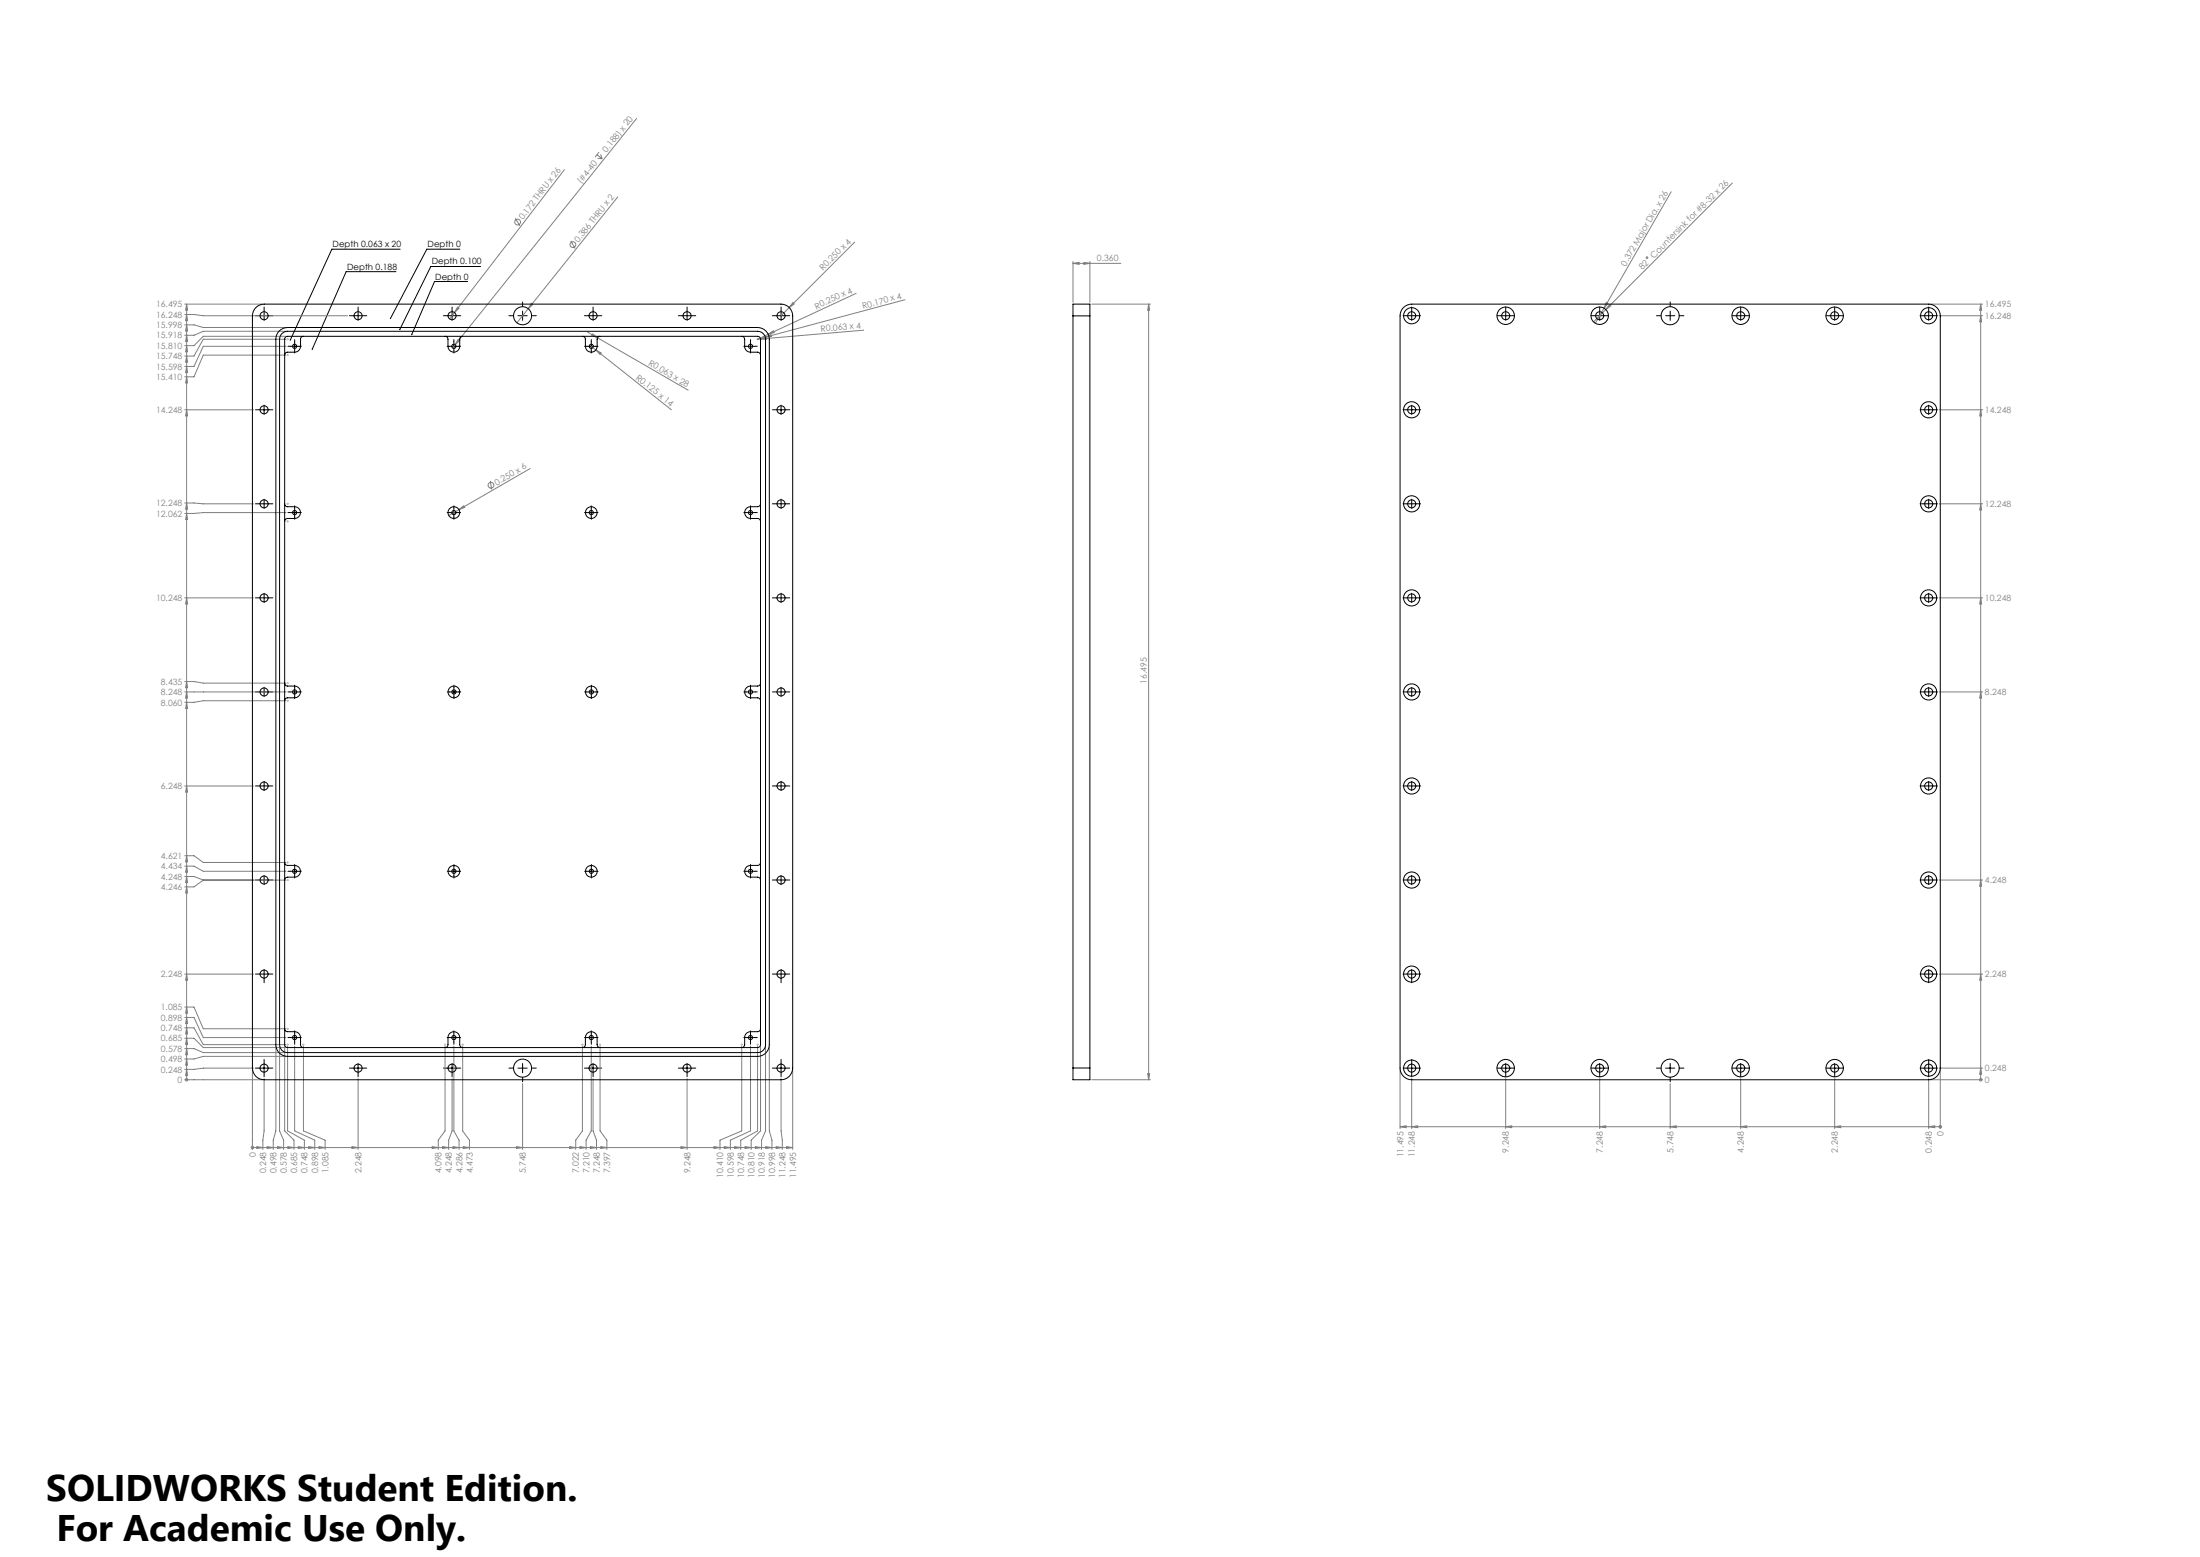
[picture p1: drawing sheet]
<svg xmlns="http://www.w3.org/2000/svg" width="1189mm" height="841mm" viewBox="0 0 1189 841" stroke-linecap="round" stroke-linejoin="round" font-family="sans-serif">
<g fill="none" stroke="#808080" stroke-width=".54">
<path d="M344 64l-98 122M305 92l-59 77M323 84l2 2M323 85l2 1M324 82l-2 3M325 83v3M936 99l-68 68M279 118l2 4M334 106l-55 68M903 104l-36 62M308 130l3 4M462 131l-40 40"/>
<path d="M463 158l-48 23M580 142h3v1zM580 141v22M580 142h26M586 142h3l-3 1zM589 141v22M100 175h5l5 2h44M100 170l10 1h78M100 164h42M101 175v4h-1zM101 170v3h-1zM101 164v4h-1z"/>
<path d="M101 164v419M154 179h-44l-5 2h-5M246 169l-3 3M247 166l1 1-2 2zM287 164h1l-2 3zM317 179l55 32M429 163v1l-2 2zM467 178l-56 5M489 162l-75 20M590 164h32M621 164v4h-1zM621 164v419"/>
<path d="M867 166l-5 9M868 167l-7 7M868 163l1 1-2 2zM870 165h1l-3 2zM1043 164h28M1048 171h23M1070 164v419M1070 171l1 3h-1zM1070 164l1 4h-1zM101 198v3h-1zM101 187v3h-1zM101 181v3h-1z"/>
<path d="M101 192v4h-1zM154 182h-44l-5 5h-5M154 183h-44l-5 9h-5M154 192h-44l-5 12h-5M155 187h-45l-5 11h-5M246 186l-1 2M248 183v1l-2 2zM320 187l2 2M320 180l3 2-3-1zM322 189l3 2h-1zM322 189l41 32M411 183l3-1v1z"/>
<path d="M411 183h-2M414 182l3-1v1zM414 182l-5 1M415 181l3-2v1zM415 181l-6 2M101 204v3h-1zM100 221h37M101 221v4h-1zM1048 221h23M1070 221l1 4h-1zM265 260l1 4M287 253l-44 25"/>
<path d="M100 272h37M101 277v4h-1zM101 272v3h-1zM155 277h-55M248 275l3-2v1zM1048 272h23M1070 272l1 3h-1zM100 323h37M101 323v3h-1zM1048 323h23M1070 323l1 3h-1zM100 374h55"/>
<path d="M100 368h5l5 1h44M101 374v3h-1zM101 379v4h-1zM101 368v3h-1zM154 379h-44h-5h-5M1048 374h23M1070 374l1 3h-1zM100 425h37M101 425v3h-1zM100 473h5l5 2M100 468h5l5 3h45M100 462h5l5 4h44"/>
<path d="M101 473v4h-1zM101 468v3h-1zM101 479v3h-1zM101 462v4h-1zM110 475h44M110 475l-5 4h-5M1048 475h23M1070 475l1 4h-1zM100 526h37M101 526v3h-1zM1048 526h23M1070 526l1 3h-1z"/>
<path d="M100 550h5l5 10h45M100 555h5l5 9h44M100 544h5l5 12h44M101 550v3h-1zM101 555v3h-1zM101 544v3h-1zM100 566h5l5 3h44M100 561h5l5 5h44M101 578v3h-1zM101 572v3h-1zM101 566v4h-1zM101 561v3h-1z"/>
<path d="M136 578v43M137 577h-27l-10 1M149 565v46l-1 5v5M151 565v46l2 5v5M154 565v46l5 5v5M154 571h-44l-5 1h-5M155 565v46l10 5v5M159 565v46l11 5v5M164 565v46l12 5v5M241 565v46l-4 5v5M245 565v46l3 5v5M250 565v46l4 5v5"/>
<path d="M315 565v46l-4 5v5M320 565v46l-3 5v5M324 565v46l4 5v5M401 565v46l-12 5v5M406 565v46l-11 5v5M409 565v46l-9 5v5M411 565v46l-5 5v5M414 565v46l-2 5v5M416 565v46l1 5v5M428 578v43M620 580h1v3zM757 578v32"/>
<path d="M1048 577h23M1049 578v32M1070 577l1 3h-1zM100 583h42M101 583h.1M143 583v28l-1 10M194 583v38M244 583v28l-2 5v5M282 585v36M321 583v28l1 5v5M371 583v38M422 583v28l1 10"/>
<path d="M590 583h32M763 583v27M814 583v27M865 583v27M903 585v25M941 583v27M992 583v27M1042 583v27M1043 583h28M1070 583h.1M136 620h.1M136 620h292"/>
<path d="M139 619l3 1h-3zM144 619l4 1h-4zM150 619l3 1h-3zM156 619l3 1h-3zM161 619l4 1h-4zM167 619l3 1h-3zM172 619l4 1h-4zM190 619l4 1h-4zM234 619l3 1h-3zM239 619l3 1h-3zM245 619l3 1h-3zM250 619l4 1h-4z"/>
<path d="M279 619l3 1h-3zM308 619l3 1h-3zM313 619l4 1h-4zM319 619l3 1h-3zM325 619l3 1h-3zM368 619l3 1h-3zM386 619l3 1h-3zM391 619l4 1h-4zM397 619l3 1h-3zM403 619l3 1h-3zM408 619l4 1h-4zM414 619l3 1h-3z"/>
<path d="M419 619l4 1h-4zM425 619l3 1h-3zM757 609h292M757 609l3-1v1zM763 609l3-1v1zM814 609l3-1v1zM865 609l3-1v1zM903 609l3-1v1zM941 609l3-1v1zM992 609l3-1v1zM1042 609l4-1v1zM1049 609h.1"/>
<circle cx="280" cy="120" r="1.6"/>
<circle cx="310" cy="132" r="1.6"/>
<circle cx="890" cy="139" r=".5"/>
<circle cx="265" cy="262" r="1.5"/>
<circle cx="101" cy="583" r=".7"/>
<circle cx="1070" cy="583" r=".7"/>
<circle cx="136" cy="620" r=".7"/>
<circle cx="1049" cy="609" r=".7"/>
</g>
<g fill="none" stroke="#c0c0c0" stroke-width=".54">
<path d="M155 183h1M155 192h1M155 183l1 1M155 191l1 1M155 183v1M155 191v1M156 183l-1 1M156 191l-1 1M409 183h1M409 183l1 1M409 183v1M410 183l-1 1"/>
<path d="M155 272h1M155 272v1M156 272h-1M155 282h1M155 281l1 1M155 281v1M156 281l-1 1M155 379h1M155 369h1M155 378l1 1M155 368v1M155 378v1"/>
<path d="M156 378l-1 1M156 369h-1M155 466h1M155 475h1M155 475l1 1M155 465v1M155 475v1M156 466h-1M156 475l-1 1M155 556h1M155 555l1 1M155 555v1"/>
<path d="M156 555l-1 1M155 564h1M155 564l1 1M155 564v1M156 564l-1 1M163 564h2M164 564v1M240 564h1M240 564l1 1M241 564v1M241 564l-1 1M250 564h1"/>
<path d="M250 564v1M314 564h1M314 564l1 1M315 564v1M315 564l-1 1M324 564h1M324 564l1 1M324 564v1M325 564l-1 1M400 564h1M401 564v1M409 564h1"/>
<path d="M409 564l1 1M409 564v1M410 564l-1 1"/>
</g>
<g fill="none" stroke="#000" stroke-width=".54" stroke-dasharray="15.2 1.3 1.3 1.3">
<path d="M140 171h-2M143 171v-3M143 171h-3M143 171v2M143 171h2M143 168v-2M145 171h2M191 171h-2M194 171v-3M194 171h-3M194 171v2M194 171h2"/>
<path d="M194 168v-2M196 171h2M242 171h-2M244 171v-3M244 171h-2M244 171v2M244 171h3M244 168v-2M247 171h2M277 171h-2M282 171v-3M282 171h-2"/>
<path d="M282 171v2M282 171h3M282 166v-3M287 171h3M318 171h-2M321 171v-3M321 171h-3M321 171v2M321 171h2M321 168v-2M323 171h2M369 171h-2"/>
<path d="M371 171v-3M371 171h-2M371 171v2M371 171h3M371 168v-2M374 171h2M420 171h-3M422 171v-3M422 171h-2M422 171v2M422 171h3M422 168v-2"/>
<path d="M425 171h2M760 171h-2M763 171v-3M763 171h-3M763 171v2M763 171h2M763 168v-2M765 171h3M811 171h-2M814 171v-3M814 171h-3M814 171v2"/>
<path d="M814 171h2M814 168v-2M816 171h2M862 171h-2M865 171v-3M865 171h-3M865 171v2M865 171h2M865 168v-2M867 171h2M898 171h-3M903 171v-3"/>
<path d="M903 171h-3M903 171v2M903 171h2M903 166v-3M908 171h2M938 171h-2M941 171v-3M941 171h-3M941 171v2M941 171h2M941 168v-2M943 171h2"/>
<path d="M989 171h-2M992 171v-3M992 171h-3M992 171v2M992 171h2M992 168v-2M994 171h2M1040 171h-2M1042 171v-3M1042 171h-2M1042 171v2M1042 171h3"/>
<path d="M1042 168v-2M1045 171h2M157 187h-1M159 185v-2M159 190v1M162 187h1M243 187h-1M245 185v-2M245 190v1M248 187h1M317 187h-1M320 185v-2"/>
<path d="M320 190v1M322 187h1M403 187h-1M406 185v-2M406 190v1M408 187h1M140 221h-2M145 221h2M420 221h-3M425 221h2M760 221h-2M765 221h3"/>
<path d="M1040 221h-2M1045 221h2M140 272h-2M143 272v-2M143 272h-3M143 272v3M143 272h2M145 272h2M157 277h-1M159 274v-1M159 279v1M162 277h1"/>
<path d="M243 277h-1M245 274v-1M245 279v1M248 277h1M317 277h-1M320 274v-1M320 279v1M322 277h1M403 277h-1M406 274v-1M406 279v1M408 277h1"/>
<path d="M420 272h-3M422 272v-2M422 272h-2M422 272v3M422 272h3M425 272h2M760 272h-2M763 272v-2M763 272h-3M763 272v3M763 272h2M765 272h3"/>
<path d="M1040 272h-2M1042 272v-2M1042 272h-2M1042 272v3M1042 272h3M1045 272h2M140 323h-2M143 323v-3M143 323h-3M143 323v2M143 323h2M145 323h2"/>
<path d="M420 323h-3M422 323v-3M422 323h-2M422 323v2M422 323h3M425 323h2M760 323h-2M763 323v-3M763 323h-3M763 323v2M763 323h2M765 323h3"/>
<path d="M1040 323h-2M1042 323v-3M1042 323h-2M1042 323v2M1042 323h3M1045 323h2M140 374h-2M143 374v-3M143 374h-3M143 374v2M143 374h2M145 374h2"/>
<path d="M157 374h-1M159 371v-1M159 376v1M162 374h1M243 374h-1M245 371v-1M245 376v1M248 374h1M317 374h-1M320 371v-1M320 376v1M322 374h1"/>
<path d="M403 374h-1M406 371v-1M406 376v1M408 374h1M420 374h-3M422 374v-3M422 374h-2M422 374v2M422 374h3M425 374h2M760 374h-2M763 374v-3"/>
<path d="M763 374h-3M763 374v2M763 374h2M765 374h3M1040 374h-2M1042 374v-3M1042 374h-2M1042 374v2M1042 374h3M1045 374h2M140 425h-2M143 425v-3"/>
<path d="M143 425h-3M143 425v2M143 425h2M145 425h2M420 425h-3M422 425v-3M422 425h-2M422 425v2M422 425h3M425 425h2M760 425h-2M763 425v-3"/>
<path d="M763 425h-3M763 425v2M763 425h2M765 425h3M1040 425h-2M1042 425v-3M1042 425h-2M1042 425v2M1042 425h3M1045 425h2M140 475h-2M143 475v-2"/>
<path d="M143 475h-3M143 475v3M143 475h2M145 475h2M157 471h-1M159 468v-1M159 473v1M162 471h1M243 471h-1M245 468v-1M245 473v1M248 471h1"/>
<path d="M317 471h-1M320 468v-1M320 473v1M322 471h1M403 471h-1M406 468v-1M406 473v1M408 471h1M420 475h-3M422 475v-2M422 475h-2M422 475v3"/>
<path d="M422 475h3M425 475h2M760 475h-2M763 475v-2M763 475h-3M763 475v3M763 475h2M765 475h3M1040 475h-2M1042 475v-2M1042 475h-2M1042 475v3"/>
<path d="M1042 475h3M1045 475h2M140 526h-2M143 526v-2M143 526h-3M143 526v3M143 526h2M143 529v2M145 526h2M420 526h-3M422 526v-2M422 526h-2"/>
<path d="M422 526v3M422 526h3M422 529v2M425 526h2M760 526h-2M763 526v-2M763 526h-3M763 526v3M763 526h2M763 529v2M765 526h3M1040 526h-2"/>
<path d="M1042 526v-2M1042 526h-2M1042 526v3M1042 526h3M1042 529v2M1045 526h2M159 558v-1M245 558v-1M320 558v-1M406 558v-1M140 577h-2M143 574v-2"/>
<path d="M143 579v3M145 577h2M157 560h-1M159 563v1M162 560h1M191 577h-2M194 579v3M196 577h2M242 577h-2M243 560h-1M244 579v3M245 563v1"/>
<path d="M247 577h2M248 560h1M277 577h-2M287 577h3M317 560h-1M318 577h-2M320 563v1M321 579v3M322 560h1M323 577h2M369 577h-2M371 579v3"/>
<path d="M374 577h2M403 560h-1M406 563v1M408 560h1M420 577h-3M422 574v-2M422 579v3M425 577h2M760 577h-2M763 574v-2M763 579v3M765 577h3"/>
<path d="M811 577h-2M814 579v3M816 577h2M862 577h-2M865 579v3M867 577h2M898 577h-3M908 577h2M938 577h-2M941 579v3M943 577h2M989 577h-2"/>
<path d="M992 579v3M994 577h2M1040 577h-2M1042 574v-2M1042 579v3M1045 577h2M282 582v2M903 582v2"/>
</g>
<g fill="none" stroke="#000" stroke-width=".54">
<path d="M216 135h-37l-22 49M249 135h-18l-20 37M214 147h-27l-18 42M253 152h-18l-12 29M260 144h-27l-17 34M157 187h5M159 185v5M243 187h5M245 185v5M317 187h5M320 185v5M403 187h5"/>
<path d="M406 185v5M143 219v5M422 219v5M763 219v5M1042 219v5M140 221h5M420 221h5M760 221h5M1040 221h5M157 277h5M159 274v5M243 277h5"/>
<path d="M245 274v5M317 277h5M320 274v5M403 277h5M406 274v5M157 374h5M159 371v5M243 374h5M245 371v5M317 374h5M320 371v5M403 374h5"/>
<path d="M406 371v5M157 471h5M159 468v5M243 471h5M245 468v5M317 471h5M320 468v5M403 471h5M406 468v5M159 558v5M245 558v5M320 558v5"/>
<path d="M406 558v5M140 577h5M143 574v5M157 560h5M191 577h5M194 574v5M242 577h5M243 560h5M244 574v5M280 577h5M282 574v5M317 560h5"/>
<path d="M318 577h5M321 574v5M369 577h5M371 574v5M403 560h5M420 577h5M422 574v5M760 577h5M763 574v5M811 577h5M814 574v5M862 577h5"/>
<path d="M865 574v5M900 577h5M903 574v5M938 577h5M941 574v5M989 577h5M992 574v5M1040 577h5M1042 574v5"/>
</g>
<path d="M222 180l1 1zM157 183v1zM169 188v1z" fill="#000"/>
<g fill="#808080">
<path d="M411 183l3-1v1z"/>
<path d="M414 182l3-1v1z"/>
<path d="M415 181l3-2v1z"/>
<path d="M248 275l3-2v1z"/>
<path d="M429 163v1l-2 2z"/>
<path d="M870 165h1l-3 2z"/>
<path d="M248 183v1l-2 2z"/>
<path d="M287 164h1l-2 3z"/>
<path d="M247 166l1 1-2 2z"/>
<path d="M868 163l1 1-2 2z"/>
<path d="M322 189l3 2h-1z"/>
<path d="M320 180l3 2-3-1z"/>
<path d="M101 578v3h-1zM101 572v3h-1zM101 566v4h-1zM101 561v3h-1zM101 550v3h-1zM101 526v3h-1zM101 473v4h-1zM101 468v3h-1zM101 425v3h-1zM101 374v3h-1zM101 323v3h-1zM101 277v4h-1zM101 272v3h-1zM101 221v4h-1zM101 198v3h-1zM101 187v3h-1zM101 181v3h-1zM101 175v4h-1zM101 170v3h-1zM101 164v4h-1zM101 555v3h-1zM101 192v4h-1zM101 544v3h-1zM101 479v3h-1zM101 462v4h-1zM101 379v4h-1zM101 368v3h-1zM101 204v3h-1zM1070 577l1 3h-1zM1070 526l1 3h-1zM1070 475l1 4h-1zM1070 374l1 3h-1zM1070 323l1 3h-1zM1070 272l1 3h-1zM1070 221l1 4h-1zM1070 171l1 3h-1zM1070 164l1 4h-1z"/>
<path d="M139 619l3 1h-3zM190 619l4 1h-4zM144 619l4 1h-4zM150 619l3 1h-3zM156 619l3 1h-3zM167 619l3 1h-3zM239 619l3 1h-3zM245 619l3 1h-3zM279 619l3 1h-3zM319 619l3 1h-3zM313 619l4 1h-4zM368 619l3 1h-3zM391 619l4 1h-4zM403 619l3 1h-3zM408 619l4 1h-4zM414 619l3 1h-3zM419 619l4 1h-4zM425 619l3 1h-3zM161 619l4 1h-4zM397 619l3 1h-3zM172 619l4 1h-4zM234 619l3 1h-3zM250 619l4 1h-4zM308 619l3 1h-3zM325 619l3 1h-3zM386 619l3 1h-3zM1042 609l4-1v1zM992 609l3-1v1zM941 609l3-1v1zM903 609l3-1v1zM865 609l3-1v1zM814 609l3-1v1zM763 609l3-1v1zM757 609l3-1v1z"/>
<path d="M580 142h3v1zM586 142h3l-3 1z"/>
<path d="M620 580h1v3zM621 164v4h-1z"/>
</g>
<g fill="none" stroke="#000" stroke-width=".54">
<path d="M138 166l2-1 3-1h279a6 6 0 0 1 6 7v406a6 6 0 0 1-6 6h-279a6 6 0 0 1-7-6v-406l1-3zM151 179l2-2h2h254a6 6 0 0 1 7 6v381a6 6 0 0 1-7 7h-254a6 6 0 0 1-6-7v-381l1-2zM580 171v-7h9v7M580 171h9M580 171v406M589 171v406M759 166l2-1 2-1h279a6 6 0 0 1 7 7v406a6 6 0 0 1-7 6h-279a6 6 0 0 1-6-6v-406v-3zM152 180l3-1h254a4 4 0 0 1 5 4v381a4 4 0 0 1-5 5h-254a4 4 0 0 1-4-5v-381zM154 182h1h254h2v382l-1 2h-255l-1-1v-382zM164 182l-2 1v4a3 3 0 0 1-3 3h-4l-1 2M241 182l1 1v4a3 3 0 0 0 3 3 3 3 0 0 0 3-3l1-4 1-1M315 182l1 1v4a3 3 0 0 0 4 3 3 3 0 0 0 3-3v-4l1-1"/>
<path d="M401 182l1 1v4a3 3 0 0 0 4 3h4l1 2M154 272l1 2h4a3 3 0 0 1 3 3 3 3 0 0 1-3 3h-4l-1 2M411 272l-1 2h-4a3 3 0 0 0-4 3 3 3 0 0 0 4 3h4l1 2M154 369l1 1 4 1a3 3 0 0 1 3 3 3 3 0 0 1-3 3h-4l-1 2M411 369l-1 1-4 1a3 3 0 0 0-4 3 3 3 0 0 0 4 3h4l1 2M154 466l1 1h4a3 3 0 0 1 3 4 3 3 0 0 1-3 3h-4l-1 1M411 466l-1 1h-4a3 3 0 0 0-4 4 3 3 0 0 0 4 3h4l1 1M154 556l1 1h4a3 3 0 0 1 3 3v5l2 1M411 556l-1 1h-4a3 3 0 0 0-4 3v5l-1 1M241 566l1-1v-5a3 3 0 0 1 3-3 3 3 0 0 1 3 3l1 5 1 1M315 566l1-1v-5a3 3 0 0 1 4-3 3 3 0 0 1 3 3v5l1 1M580 577v6h9v-6"/>
<path d="M580 577h9"/>
<circle cx="143" cy="171" r="2.2"/>
<circle cx="194" cy="171" r="2.2"/>
<circle cx="244" cy="171" r="2.2"/>
<circle cx="282" cy="171" r="5"/>
<circle cx="321" cy="171" r="2.2"/>
<circle cx="371" cy="171" r="2.2"/>
<circle cx="422" cy="171" r="2.2"/>
<circle cx="763" cy="171" r="4"/>
<circle cx="763" cy="171" r="2.2"/>
<circle cx="814" cy="171" r="2.2"/>
<circle cx="814" cy="171" r="5"/>
<circle cx="865" cy="171" r="2.2"/>
<circle cx="865" cy="171" r="5"/>
<circle cx="903" cy="171" r="5"/>
<circle cx="941" cy="171" r="2.2"/>
<circle cx="941" cy="171" r="5"/>
<circle cx="992" cy="171" r="2.2"/>
<circle cx="992" cy="171" r="5"/>
<circle cx="1042" cy="171" r="4"/>
<circle cx="1042" cy="171" r="2.2"/>
<circle cx="159" cy="187" r="1.1"/>
<circle cx="245" cy="187" r="1.1"/>
<circle cx="320" cy="187" r="1.1"/>
<circle cx="406" cy="187" r="1.1"/>
<circle cx="143" cy="221" r="2.2"/>
<circle cx="422" cy="221" r="2.2"/>
<circle cx="763" cy="221" r="4"/>
<circle cx="763" cy="221" r="2.2"/>
<circle cx="1042" cy="221" r="4"/>
<circle cx="1042" cy="221" r="2.2"/>
<circle cx="143" cy="272" r="2.2"/>
<circle cx="159" cy="277" r="1.1"/>
<circle cx="245" cy="277" r="1.1"/>
<circle cx="245" cy="277" r="3"/>
<circle cx="320" cy="277" r="3"/>
<circle cx="320" cy="277" r="1.1"/>
<circle cx="406" cy="277" r="1.1"/>
<circle cx="422" cy="272" r="2.2"/>
<circle cx="763" cy="272" r="4"/>
<circle cx="763" cy="272" r="2.2"/>
<circle cx="1042" cy="272" r="4"/>
<circle cx="1042" cy="272" r="2.2"/>
<circle cx="143" cy="323" r="2.2"/>
<circle cx="422" cy="323" r="2.2"/>
<circle cx="763" cy="323" r="4"/>
<circle cx="763" cy="323" r="2.2"/>
<circle cx="1042" cy="323" r="4"/>
<circle cx="1042" cy="323" r="2.2"/>
<circle cx="143" cy="374" r="2.2"/>
<circle cx="159" cy="374" r="1.1"/>
<circle cx="245" cy="374" r="1.1"/>
<circle cx="245" cy="374" r="3"/>
<circle cx="320" cy="374" r="3"/>
<circle cx="320" cy="374" r="1.1"/>
<circle cx="406" cy="374" r="1.1"/>
<circle cx="422" cy="374" r="2.2"/>
<circle cx="763" cy="374" r="4"/>
<circle cx="763" cy="374" r="2.2"/>
<circle cx="1042" cy="374" r="4"/>
<circle cx="1042" cy="374" r="2.2"/>
<circle cx="143" cy="425" r="2.2"/>
<circle cx="422" cy="425" r="2.2"/>
<circle cx="763" cy="425" r="4"/>
<circle cx="763" cy="425" r="2.2"/>
<circle cx="1042" cy="425" r="4"/>
<circle cx="1042" cy="425" r="2.2"/>
<circle cx="143" cy="475" r="2.2"/>
<circle cx="159" cy="471" r="1.1"/>
<circle cx="245" cy="471" r="1.1"/>
<circle cx="245" cy="471" r="3"/>
<circle cx="320" cy="471" r="3"/>
<circle cx="320" cy="471" r="1.1"/>
<circle cx="406" cy="471" r="1.1"/>
<circle cx="422" cy="475" r="2.2"/>
<circle cx="763" cy="475" r="4"/>
<circle cx="763" cy="475" r="2.2"/>
<circle cx="1042" cy="475" r="4"/>
<circle cx="1042" cy="475" r="2.2"/>
<circle cx="143" cy="526" r="2.2"/>
<circle cx="422" cy="526" r="2.2"/>
<circle cx="763" cy="526" r="4"/>
<circle cx="763" cy="526" r="2.2"/>
<circle cx="1042" cy="526" r="4"/>
<circle cx="1042" cy="526" r="2.2"/>
<circle cx="143" cy="577" r="2.2"/>
<circle cx="159" cy="560" r="1.1"/>
<circle cx="194" cy="577" r="2.2"/>
<circle cx="244" cy="577" r="2.2"/>
<circle cx="245" cy="560" r="1.1"/>
<circle cx="282" cy="577" r="5"/>
<circle cx="320" cy="560" r="1.1"/>
<circle cx="321" cy="577" r="2.2"/>
<circle cx="371" cy="577" r="2.2"/>
<circle cx="406" cy="560" r="1.1"/>
<circle cx="422" cy="577" r="2.2"/>
<circle cx="763" cy="577" r="4"/>
<circle cx="763" cy="577" r="2.2"/>
<circle cx="814" cy="577" r="2.2"/>
<circle cx="814" cy="577" r="5"/>
<circle cx="865" cy="577" r="2.2"/>
<circle cx="865" cy="577" r="5"/>
<circle cx="903" cy="577" r="5"/>
<circle cx="941" cy="577" r="2.2"/>
<circle cx="941" cy="577" r="5"/>
<circle cx="992" cy="577" r="2.2"/>
<circle cx="992" cy="577" r="5"/>
<circle cx="1042" cy="577" r="4"/>
<circle cx="1042" cy="577" r="2.2"/>
</g>
<g font-size="20">
<text x="25" y="811">SOLIDWORKS Student Edition.</text>
<text x="31" y="832">For Academic Use Only.</text>
</g>
<g font-size="4.7" fill="#808080">
<text x="328" y="82" transform="rotate(-51 328 82)">0.188) x 20</text>
<text x="314" y="100" transform="rotate(-51 314 100)">(#4-40</text>
<text x="283" y="119" transform="rotate(-52 283 119)">0.172 THRU x 26</text>
<text x="313" y="131" transform="rotate(-51 313 131)">0.386 THRU x 2</text>
<text x="593" y="141">0.360</text>
<text x="879" y="144" transform="rotate(-60 879 144)">0.372 Major Dia. x 26</text>
<text x="894" y="140" transform="rotate(-45 894 140)">Countersink for #8-32 x 26</text>
<text x="445" y="146" transform="rotate(-45 445 146)">R0.250 x 4</text>
<text x="888" y="146" transform="rotate(-45 888 146)">82</text>
<text x="84" y="166">16.495</text>
<text x="441" y="167" transform="rotate(-25 441 167)">R0.250 x 4</text>
<text x="466" y="167" transform="rotate(-15 466 167)">R0.170 x 4</text>
<text x="1073" y="166">16.495</text>
<text x="84" y="172">16.248</text>
<text x="1073" y="172">16.248</text>
<text x="84" y="177">15.998</text>
<text x="444" y="179" transform="rotate(-5 444 179)">R0.063 x 4</text>
<text x="84" y="183">15.918</text>
<text x="84" y="188">15.810</text>
<text x="84" y="194">15.748</text>
<text x="350" y="197" transform="rotate(30 350 197)">R0.063 x 28</text>
<text x="84" y="200">15.598</text>
<text x="84" y="205">15.410</text>
<text x="343" y="205" transform="rotate(38 343 205)">R0.125 x 14</text>
<text x="84" y="223">14.248</text>
<text x="1073" y="223">14.248</text>
<text x="268" y="262" transform="rotate(-30 268 262)">0.250 x 6</text>
<text x="84" y="273">12.248</text>
<text x="1073" y="274">12.248</text>
<text x="84" y="279">12.062</text>
<text x="84" y="325">10.248</text>
<text x="1073" y="325">10.248</text>
<text x="87" y="370">8.435</text>
<text x="620" y="369" transform="rotate(-90 620 369)">16.495</text>
<text x="87" y="375">8.248</text>
<text x="1073" y="375">8.248</text>
<text x="87" y="381">8.060</text>
<text x="87" y="426">6.248</text>
<text x="87" y="464">4.621</text>
<text x="87" y="470">4.434</text>
<text x="87" y="475">4.248</text>
<text x="1073" y="477">4.248</text>
<text x="87" y="481">4.246</text>
<text x="87" y="528">2.248</text>
<text x="1073" y="528">2.248</text>
<text x="87" y="546">1.085</text>
<text x="87" y="551">0.898</text>
<text x="87" y="557">0.748</text>
<text x="87" y="563">0.685</text>
<text x="87" y="568">0.578</text>
<text x="87" y="574">0.498</text>
<text x="87" y="579">0.248</text>
<text x="1073" y="579">0.248</text>
<text x="96" y="585">0</text>
<text x="1073" y="585">0</text>
<text x="1050" y="613" transform="rotate(-90 1050 613)">0</text>
<text x="816" y="623" transform="rotate(-90 816 623)">9.248</text>
<text x="866" y="623" transform="rotate(-90 866 623)">7.248</text>
<text x="904" y="623" transform="rotate(-90 904 623)">5.748</text>
<text x="943" y="623" transform="rotate(-90 943 623)">4.248</text>
<text x="993" y="623" transform="rotate(-90 993 623)">2.248</text>
<text x="1044" y="623" transform="rotate(-90 1044 623)">0.248</text>
<text x="138" y="625" transform="rotate(-90 138 625)">0</text>
<text x="758" y="625" transform="rotate(-90 758 625)">11.495</text>
<text x="765" y="625" transform="rotate(-90 765 625)">11.248</text>
<text x="144" y="634" transform="rotate(-90 144 634)">0.248</text>
<text x="149" y="634" transform="rotate(-90 149 634)">0.498</text>
<text x="155" y="634" transform="rotate(-90 155 634)">0.578</text>
<text x="161" y="634" transform="rotate(-90 161 634)">0.685</text>
<text x="166" y="634" transform="rotate(-90 166 634)">0.748</text>
<text x="172" y="634" transform="rotate(-90 172 634)">0.898</text>
<text x="177" y="634" transform="rotate(-90 177 634)">1.085</text>
<text x="195" y="634" transform="rotate(-90 195 634)">2.248</text>
<text x="239" y="634" transform="rotate(-90 239 634)">4.098</text>
<text x="244" y="634" transform="rotate(-90 244 634)">4.248</text>
<text x="250" y="634" transform="rotate(-90 250 634)">4.286</text>
<text x="255" y="634" transform="rotate(-90 255 634)">4.473</text>
<text x="284" y="634" transform="rotate(-90 284 634)">5.748</text>
<text x="313" y="634" transform="rotate(-90 313 634)">7.022</text>
<text x="319" y="634" transform="rotate(-90 319 634)">7.210</text>
<text x="324" y="634" transform="rotate(-90 324 634)">7.248</text>
<text x="330" y="634" transform="rotate(-90 330 634)">7.397</text>
<text x="373" y="634" transform="rotate(-90 373 634)">9.248</text>
<text x="391" y="636" transform="rotate(-90 391 636)">10.410</text>
<text x="397" y="636" transform="rotate(-90 397 636)">10.598</text>
<text x="402" y="636" transform="rotate(-90 402 636)">10.748</text>
<text x="408" y="636" transform="rotate(-90 408 636)">10.810</text>
<text x="413" y="636" transform="rotate(-90 413 636)">10.918</text>
<text x="419" y="636" transform="rotate(-90 419 636)">10.998</text>
<text x="425" y="636" transform="rotate(-90 425 636)">11.248</text>
<text x="430" y="636" transform="rotate(-90 430 636)">11.495</text>
</g>
<g font-size="4.7">
<text x="180" y="133">Depth 0.063 x 20</text>
<text x="231" y="133">Depth 0</text>
<text x="233" y="143">Depth 0.100</text>
<text x="188" y="146">Depth 0.188</text>
<text x="235" y="151">Depth 0</text>
</g>
</svg>
